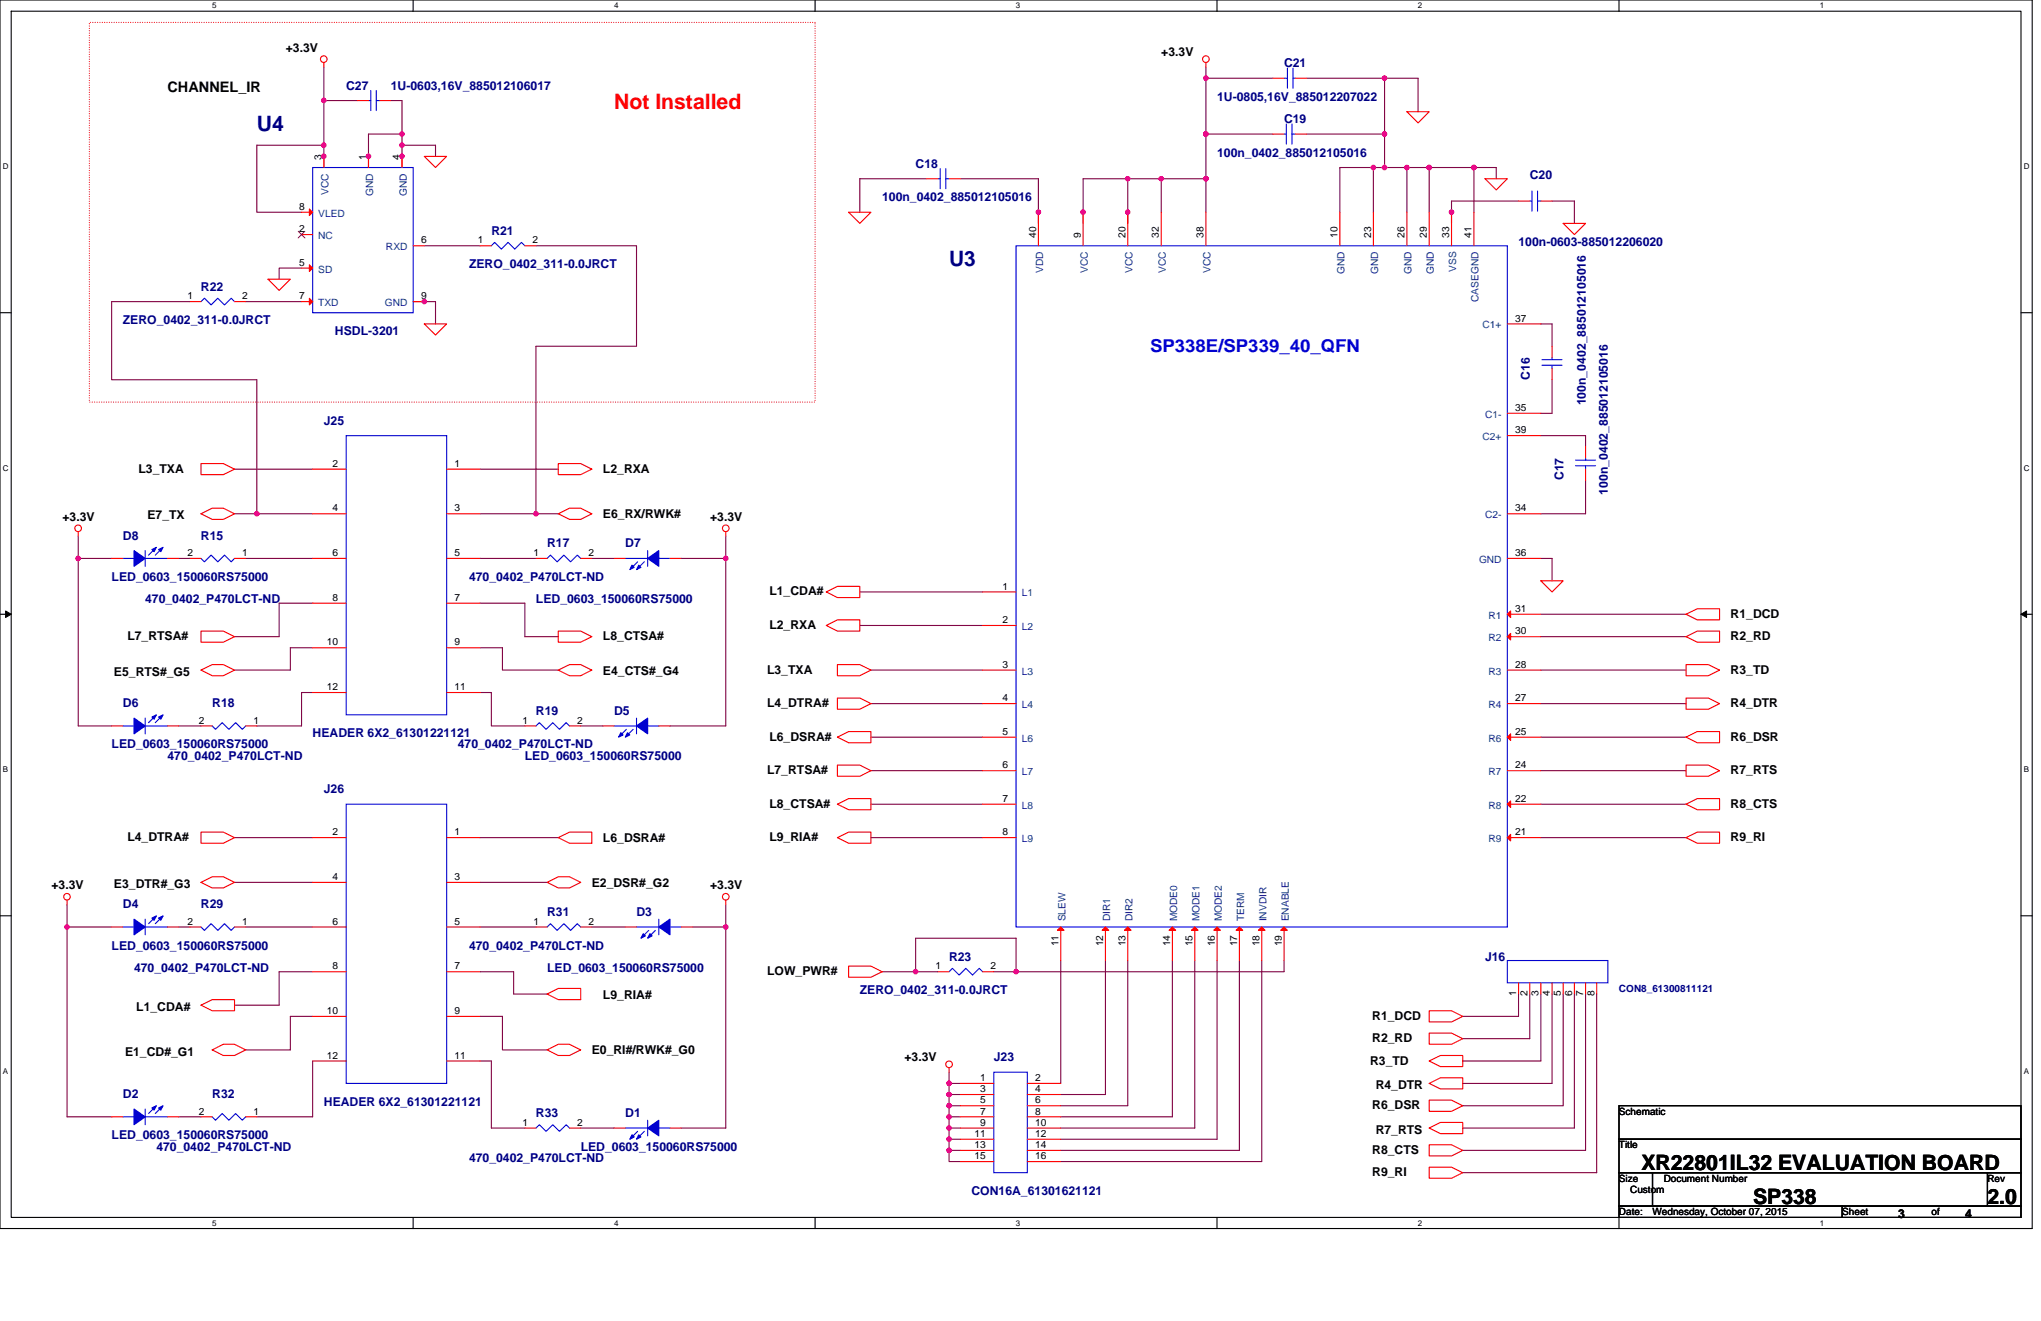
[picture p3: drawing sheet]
<svg xmlns="http://www.w3.org/2000/svg" width="432mm" height="279mm" viewBox="0 0 432 279" stroke-linecap="round" stroke-linejoin="round" font-family="sans-serif">
<path d="M0 0h429.9v259.8h-429.9zM2.4 2.4h425.2v255.1h-425.2z" fill="none" stroke="#000" stroke-width=".23"/>
<g fill="#fff">
<path d="M44.9 .3h.9v1.8h-.9z"/>
<path d="M44.9 257.7h.9v1.9h-.9z"/>
</g>
<path d="M87.4 0v2.4M87.4 257.5v2.4" fill="none" stroke="#000" stroke-width=".23"/>
<g fill="#fff">
<path d="M129.9 .3h.9v1.8h-.9z"/>
<path d="M129.9 257.7h.9v1.9h-.9z"/>
</g>
<path d="M172.4 0v2.4M172.4 257.5v2.4" fill="none" stroke="#000" stroke-width=".23"/>
<g fill="#fff">
<path d="M214.9 .3h1v1.8h-1z"/>
<path d="M214.9 257.7h1v1.9h-1z"/>
</g>
<path d="M257.5 0v2.4M257.5 257.5v2.4" fill="none" stroke="#000" stroke-width=".23"/>
<g fill="#fff">
<path d="M300 .3h.9v1.8h-.9z"/>
<path d="M300 257.7h.9v1.9h-.9z"/>
</g>
<path d="M342.5 0v2.4M342.5 257.5v2.4" fill="none" stroke="#000" stroke-width=".23"/>
<g fill="#fff">
<path d="M385 .3h1v1.8h-1z"/>
<path d="M385 257.7h1v1.9h-1z"/>
<path d="M.6 34.2h1.2v1.9h-1.2z"/>
<path d="M428.2 34.2h1.2v1.9h-1.2z"/>
<path d="M.6 98h1.2v1.9h-1.2z"/>
<path d="M428.2 98h1.2v1.9h-1.2z"/>
</g>
<path d="M0 66.1h2.4M427.6 66.1h2.3" fill="none" stroke="#000" stroke-width=".23"/>
<g fill="#fff">
<path d="M.6 161.8h1.1v1.9h-1.1z"/>
<path d="M428.2 161.8h1.1v1.9h-1.1z"/>
</g>
<path d="M0 129.9h2.4M427.6 129.9h2.3" fill="none" stroke="#000" stroke-width=".23"/>
<path d="M1.2 129.2l1.2 .7-1.2 .7zM427.6 129.9l1.2-.7v1.4z" fill="#000" stroke="#000" stroke-width=".21"/>
<g fill="#fff">
<path d="M.6 225.6h1.1v1.9h-1.1z"/>
<path d="M428.1 225.6h1.2v1.9h-1.2z"/>
</g>
<path d="M0 193.7h2.4M427.6 193.7h2.3M342.5 233.9h85.1v7.1h-85.1zM342.5 241h85.1v7h-85.1zM342.5 255.1h47.3v2.4h-47.3zM342.5 248h7.1v7.1h-7.1zM349.6 248h70.9v7.1h-70.9zM389.8 255.1h37.8v2.4h-37.8zM420.5 248h7.1v7.1h-7.1z" fill="none" stroke="#000" stroke-width=".23"/>
<path d="M18.9 4.7h153.5v80.3h-153.5z" fill="none" stroke="#f00" stroke-width=".23" stroke-dasharray="0 .5"/>
<g fill="none" stroke="#800040" stroke-width=".23">
<path d="M68.5 14.2v7.1M255.1 14.2v2.4M255.1 16.6v11.8M255.1 16.6h14.2M276.4 16.6h16.5M292.9 16.6h7.1v7M292.9 16.6v11.8M68.5 30.7h-14.2v14.2h9.5M68.5 30.7v4.7M75.6 21.3h-7.1v9.4M82.7 21.3h2.3v7.1M85 30.7v4.7"/>
<path d="M85 30.7h7.1v2.4M85 28.4v2.3M85 28.4h-7v7M196.1 37.8h-14.2v7.1M203.2 37.8h16.5v9.4M238.6 37.8h7.1M238.6 37.8h-9.4v9.4M238.6 37.8v9.4M245.7 37.8v7.1M245.7 37.8h9.4M255.1 37.8v7.1M255.1 28.4v9.4"/>
<path d="M255.1 28.4h14.2M276.4 28.4h16.5M290.6 35.4v9.5M290.6 35.4h-7.1v9.5M290.6 35.4h2.3M292.9 28.4v7M292.9 35.4h4.7M297.6 35.4v9.5M297.6 35.4h4.8M302.4 35.4v9.5M302.4 35.4h9.4M311.8 35.4v9.5"/>
<path d="M311.8 35.4h4.7v2.4M63.8 56.7h-4.7v2.4M89.8 52h11.8M113.4 52h21.3v21.2h-21.3v35.5M321.3 42.5h-14.2v4.7M328.4 42.5h4.7v4.7M40.2 63.8h-16.6v16.5h30.7v28.4M52 63.8h11.8M87.4 63.8h4.7v4.7M326 68.5h2.4v4.7M49.6 99.2h16.5M101.6 99.2h16.5"/>
<path d="M326 92.1h9.4v2.4M328.4 80.3v7.1h-2.4M16.6 113.4v4.7M16.6 118.1h7M16.6 118.1v35.4h7M37.8 118.1h2.4M49.6 108.7h4.7M52 118.1h14.1M54.3 108.7h11.8M101.6 118.1h11.8M101.6 108.7h11.8M113.4 108.7h4.7"/>
<path d="M125.2 118.1h4.7M144.1 118.1h9.4M153.5 118.1v35.4h-11.8M153.5 113.4v4.7M326 118.1h2.4v4.8M335.4 101.6v7.1h-9.4M66.1 127.6h-7v7.1h-9.5M66.1 137h-4.7v4.7h-11.8M101.6 137h4.7v4.7h11.8M101.6 127.6h9.4v7.1h7.1M181.9 125.2h26M181.9 132.3h26"/>
<path d="M326 134.7h30.7M326 129.9h30.7M37.8 153.5h4.7M66.1 146.5h-2.3v7h-9.5M101.6 146.5h2.3v7h7.1M122.9 153.5h4.7M184.3 155.9h23.6M184.3 148.8h23.6M184.3 141.7h23.6M326 148.8h30.7M326 141.7h30.7M326 155.9h30.7"/>
<path d="M49.6 177.2h16.5M101.6 177.2h16.5M184.3 163h23.6M184.3 177.2h23.6M184.3 170.1h23.6M326 177.2h30.7M326 163h30.7M326 170.1h30.7M14.2 191.3v4.8h9.4M14.2 196.1v40.1h9.4M37.8 196.1h2.4M49.6 186.6h16.5"/>
<path d="M52 196.1h14.1M101.6 186.6h14.2M101.6 196.1h11.8M125.2 196.1h7.1M146.5 196.1h7M153.5 196.1v42.5h-9.4M153.5 191.3v4.8M66.1 205.5h-7v7.1h-9.5M66.1 215h-4.7v7.1h-9.4M101.6 215h4.7v7.1h9.5M101.6 205.5h7.1v4.7h7.1M186.6 205.5h7.1"/>
<path d="M193.7 205.5v-7.1h21.3v7.1M193.7 205.5h4.7M210.2 205.5h4.8M224.4 203.2v26M233.9 203.2v28.3h-9.5M238.6 203.2v30.7h-14.2M248 203.2v33h-23.6M252.8 203.2v35.4h-28.4M257.5 203.2v37.8h-33.1M262.2 203.2v40.1h-37.8M266.9 203.2v42.5h-42.5M271.7 203.2v2.3h-56.7"/>
<path d="M321.3 210.2v4.8h-11.8M323.6 210.2v9.5h-14.1M326 210.2v14.2h-16.5M328.4 210.2v19h-18.9M330.7 210.2v23.7h-21.2M333.1 210.2v28.4h-23.6M335.4 210.2v33.1h-25.9M337.8 210.2v37.8h-28.3M37.8 236.2h4.7M66.1 224.4v11.8h-11.8M101.6 224.4h2.3v14.2h7.1M122.9 238.6h7"/>
<path d="M200.8 229.2v2.3h2.4M200.8 233.9h2.4M200.8 226.8v2.4M200.8 231.5v2.4M200.8 236.2v2.4M200.8 229.2h2.4M200.8 233.9v2.3h2.4M200.8 238.6h2.4M200.8 238.6v2.4h2.4M200.8 243.3v2.4h2.4M200.8 241v2.3h2.4"/>
</g>
<g fill="#f0f" stroke="#f0f" stroke-width=".23">
<circle cx="302.4" cy="35.4" r=".47"/>
<circle cx="311.8" cy="35.4" r=".47"/>
<circle cx="54.3" cy="108.7" r=".46"/>
<circle cx="255.1" cy="37.8" r=".46"/>
<circle cx="245.7" cy="37.8" r=".46"/>
<circle cx="238.6" cy="44.9" r=".46"/>
<circle cx="238.6" cy="37.8" r=".46"/>
<circle cx="229.1" cy="44.9" r=".47"/>
<circle cx="219.7" cy="44.9" r=".47"/>
<circle cx="307.1" cy="44.9" r=".47"/>
<circle cx="297.6" cy="35.4" r=".46"/>
<circle cx="153.5" cy="118.1" r=".47"/>
<circle cx="255.1" cy="16.5" r=".47"/>
<circle cx="290.6" cy="35.4" r=".47"/>
<circle cx="292.9" cy="16.5" r=".47"/>
<circle cx="255.1" cy="28.3" r=".47"/>
<circle cx="292.9" cy="35.4" r=".47"/>
<circle cx="292.9" cy="28.3" r=".47"/>
<circle cx="14.2" cy="196.1" r=".46"/>
<circle cx="113.4" cy="108.7" r=".46"/>
<circle cx="153.5" cy="196.1" r=".47"/>
<circle cx="214.9" cy="205.5" r=".46"/>
<circle cx="16.5" cy="118.1" r=".47"/>
<circle cx="85" cy="33.1" r=".46"/>
<circle cx="78" cy="33.1" r=".47"/>
<circle cx="68.5" cy="30.7" r=".47"/>
<circle cx="68.5" cy="33.1" r=".47"/>
<circle cx="85" cy="28.3" r=".46"/>
<circle cx="85" cy="30.7" r=".46"/>
<circle cx="68.5" cy="21.2" r=".47"/>
<circle cx="193.7" cy="205.5" r=".47"/>
<circle cx="200.8" cy="243.3" r=".47"/>
<circle cx="200.8" cy="229.1" r=".47"/>
<circle cx="200.8" cy="233.8" r=".47"/>
<circle cx="200.8" cy="231.5" r=".47"/>
<circle cx="200.8" cy="238.6" r=".46"/>
<circle cx="200.8" cy="236.2" r=".47"/>
<circle cx="200.8" cy="240.9" r=".47"/>
<circle cx="89.8" cy="63.8" r=".47"/>
</g>
<g fill="none" stroke="#f00" stroke-width=".23">
<path d="M68.5 13.2v1M255.1 13.2v1M269.3 16.6h2.4M274 16.6h2.4M68.5 33.1v2.3M75.6 21.3h2.4M78 33.1v2.3M80.3 21.3h2.4M85 33.1v2.3M89.8 33.1h4.7l-2.4 2.3zM196.1 37.8h2.3M200.8 37.8h2.4"/>
<path d="M269.3 28.4h2.4M274 28.4h2.4M297.6 23.6h4.8l-2.4 2.4zM314.2 37.8h4.7l-2.4 2.4zM56.7 59.1h4.7l-2.3 2.3zM63.8 56.7h2.3M63.8 49.6h2.3M63.8 44.9h2.3M87.4 52h2.4M101.6 52h2.3M111 52h2.4M179.5 44.9h4.8l-2.4 2.3z"/>
<path d="M219.7 44.9v7.1M229.2 44.9v7.1M238.6 44.9v7.1M245.7 44.9v7.1M255.1 44.9v7.1M283.5 44.9v7.1M290.6 44.9v7.1M297.6 44.9v7.1M302.4 44.9v7.1M307.1 44.9v7.1M311.8 44.9v7.1M321.3 42.5h2.3"/>
<path d="M326 42.5h2.4M330.7 47.2h4.7l-2.3 2.4zM40.2 63.8h2.3M49.6 63.8h2.4M63.8 63.8h2.3M87.4 63.8h2.4M89.8 68.5h4.7l-2.4 2.4zM318.9 68.5h7.1M328.4 73.2v2.4M328.4 78v2.3M42.5 98h4.7l2.4 1.2-2.4 1.2h-4.7zM66.1 99.2h7.1"/>
<path d="M94.5 99.2h7.1M118.1 98h4.8l2.3 1.2-2.3 1.2h-4.8zM318.9 92.1h7.1M318.9 87.4h7.1M335.4 94.5v2.4M335.4 99.2v2.4M16.6 112.5v.9M23.6 118.1h2.4M35.4 118.1h2.4M40.2 118.1h2.3M42.5 108.7l2.4-1.2h2.3l2.4 1.2-2.4 1.2h-2.3zM49.6 118.1h2.4"/>
<path d="M66.1 108.7h7.1M66.1 118.1h7.1M94.5 108.7h7.1M94.5 118.1h7.1M113.4 118.1h2.4M118.1 108.7l2.4-1.2h2.4l2.3 1.2-2.3 1.2h-2.4zM122.9 118.1h2.3M129.9 118.1h2.4M141.7 118.1h2.4M153.5 112.5v.9M318.9 118.1h7.1M318.9 108.7h7.1"/>
<path d="M42.5 133.5h4.7l2.4 1.2-2.4 1.1h-4.7zM66.1 127.6h7.1M66.1 137h7.1M94.5 127.6h7.1M94.5 137h7.1M118.1 133.5h4.8l2.3 1.2-2.3 1.1h-4.8zM174.8 132.3l2.4-1.2h4.7v2.4h-4.7zM174.8 125.2l2.4-1.2h4.7v2.4h-4.7zM207.9 132.3h7.1M207.9 125.2h7.1M318.9 129.9h7.1M318.9 134.7h7.1"/>
<path d="M326 122.9h4.7l-2.3 2.3zM356.7 129.9l2.4-1.1h4.7v2.3h-4.7zM356.7 134.7l2.4-1.2h4.7v2.3h-4.7zM23.6 153.5h2.4M35.4 153.5h2.4M42.5 141.7l2.4-1.1h2.3l2.4 1.1-2.4 1.2h-2.3zM42.5 153.5h2.4M52 153.5h2.3M66.1 146.5h7.1M94.5 146.5h7.1M111 153.5h2.4M118.1 141.7l2.4-1.1h2.4l2.3 1.1-2.3 1.2h-2.4z"/>
<path d="M120.5 153.5h2.4M127.6 153.5h2.3M139.4 153.5h2.3M177.2 147.6h4.7l2.4 1.2-2.4 1.2h-4.7zM177.2 140.6h4.7l2.4 1.1-2.4 1.2h-4.7zM177.2 155.9l2.3-1.2h4.8v2.4h-4.8zM207.9 148.8h7.1M207.9 141.7h7.1M207.9 155.9h7.1M318.9 148.8h7.1M318.9 141.7h7.1M318.9 155.9h7.1"/>
<path d="M356.7 147.6h4.7l2.4 1.2-2.4 1.2h-4.7zM356.7 140.6h4.7l2.4 1.1-2.4 1.2h-4.7zM356.7 155.9l2.4-1.2h4.7v2.4h-4.7zM42.5 176h4.7l2.4 1.2-2.4 1.2h-4.7zM66.1 177.2h7.1M94.5 177.2h7.1M118.1 177.2l2.4-1.2h4.7v2.4h-4.7zM177.2 161.8h4.7l2.4 1.2-2.4 1.2h-4.7zM177.2 170.1l2.3-1.2h4.8v2.4h-4.8zM177.2 177.2l2.3-1.2h4.8v2.4h-4.8zM207.9 177.2h7.1M207.9 170.1h7.1"/>
<path d="M207.9 163h7.1M318.9 163h7.1M318.9 170.1h7.1M318.9 177.2h7.1M356.7 161.8h4.7l2.4 1.2-2.4 1.2h-4.7zM356.7 177.2l2.4-1.2h4.7v2.4h-4.7zM356.7 170.1l2.4-1.2h4.7v2.4h-4.7zM14.2 190.4v.9M23.6 196.1h2.4M35.4 196.1h2.4M40.2 196.1h2.3M42.5 186.6l2.4-1.2h2.3l2.4 1.2-2.4 1.2h-2.3z"/>
<path d="M49.6 196.1h2.4M66.1 186.6h7.1M66.1 196.1h7.1M94.5 186.6h7.1M94.5 196.1h7.1M113.4 196.1h2.4M115.8 186.6l2.3-1.2h2.4l2.4 1.2-2.4 1.2h-2.4zM122.9 196.1h2.3M132.3 196.1h2.4M144.1 196.1h2.4M153.5 190.4v.9M224.4 196.1v7.1"/>
<path d="M233.9 196.1v7.1M238.6 196.1v7.1M248 196.1v7.1M252.8 196.1v7.1M257.5 196.1v7.1M262.2 196.1v7.1M266.9 196.1v7.1M271.7 196.1v7.1M42.5 212.6l2.4-1.2h4.7v2.4h-4.7zM66.1 205.5h7.1M66.1 215h7.1M94.5 205.5h7.1"/>
<path d="M94.5 215h7.1M115.8 210.2l2.3-1.1h4.8v2.3h-4.8zM179.5 204.3h4.8l2.3 1.2-2.3 1.2h-4.8zM198.4 205.5h2.4M207.9 205.5h2.3M302.4 213.8h4.7l2.4 1.2-2.4 1.2h-4.7zM302.4 218.5h4.7l2.4 1.2-2.4 1.2h-4.7zM321.3 207.9v2.3M323.6 207.9v2.3M326 207.9v2.3M328.4 207.9v2.3M330.7 207.9v2.3"/>
<path d="M333.1 207.9v2.3M335.4 207.9v2.3M337.8 207.9v2.3M23.6 236.2h2.4M35.4 236.2h2.4M42.5 236.2h2.4M44.9 222.1l2.3-1.2h2.4l2.4 1.2-2.4 1.1h-2.4zM52 236.2h2.3M66.1 224.4h7.1M94.5 224.4h7.1M111 238.6h2.4M115.8 222.1l2.3-1.2h2.4l2.4 1.2-2.4 1.1h-2.4z"/>
<path d="M120.5 238.6h2.4M129.9 238.6h2.4M141.7 238.6h2.4M200.8 225.8v1M203.2 229.2h7M203.2 231.5h7M203.2 233.9h7M203.2 236.2h7M203.2 238.6h7M217.3 229.2h7.1M217.3 231.5h7.1M217.3 233.9h7.1"/>
<path d="M217.3 236.2h7.1M217.3 238.6h7.1M302.4 229.2l2.3-1.2h4.8v2.3h-4.8zM302.4 238.6l2.3-1.2h4.8v2.4h-4.8zM302.4 224.4l2.3-1.2h4.8v2.4h-4.8zM302.4 232.7h4.7l2.4 1.2-2.4 1.2h-4.7zM203.2 241h7M203.2 243.3h7M203.2 245.7h7M217.3 241h7.1M217.3 243.3h7.1M217.3 245.7h7.1"/>
<path d="M302.4 242.1h4.7l2.4 1.2-2.4 1.2h-4.7zM302.4 246.9h4.7l2.4 1.1-2.4 1.2h-4.7z"/>
<circle cx="68.5" cy="12.5" r=".7"/>
<circle cx="255.1" cy="12.5" r=".7"/>
<circle cx="16.5" cy="111.7" r=".7"/>
<circle cx="153.5" cy="111.7" r=".7"/>
<circle cx="14.2" cy="189.7" r=".69"/>
<circle cx="153.5" cy="189.7" r=".7"/>
<circle cx="200.8" cy="225.1" r=".7"/>
</g>
<g fill="none" stroke="#00f" stroke-width=".23">
<path d="M78.4 19.1v4.3M79.6 19.1v4.3M271.7 16.6h.7M272.4 14.4v4.3M273.6 14.4v4.3M273.6 16.6h.4M66.1 35.4h21.3v30.7h-21.3zM78 21.3h.4M79.6 21.3h.7M198.4 37.8h.5M198.9 35.7v4.2M200.1 35.7v4.2"/>
<path d="M200.1 37.8h.7M271.7 28.4h.4M272.1 26.2v4.3M273.3 26.2v4.3M273.3 28.4h.7M103.9 52l.7-.7 1.5 1.4 1.4-1.4 1.4 1.4 1.4-1.4 .7 .7M215 52h103.9v144.1h-103.9zM323.6 42.5h.5M324.1 40.4v4.3M325.3 40.4v4.3M325.3 42.5h.7M42.5 63.8l.7-.7 1.5 1.4 1.4-1.4 1.4 1.4 1.4-1.4 .7 .7"/>
<path d="M326.2 77.3h4.3M326.2 76.1h4.3M328.4 75.6v.5M328.4 77.3v.7M73.2 92.1h21.3v59.1h-21.3zM333.3 98.5h4.3M333.3 97.3h4.3M335.4 96.9v.4M335.4 98.5v.7M26 118.1h2.4M30.7 116.5v3.3M30.7 118.1h4.7"/>
<path d="M32.9 116l-1.5 1.4M34.3 116l-1.4 1.4M42.5 118.1l.7 .7 1.5-1.4 1.4 1.4 1.4-1.4 1.4 1.4 .7-.7M115.8 118.1l.7-.7 1.4 1.4 1.4-1.4 1.4 1.4 1.4-1.4 .8 .7M132.3 118.1h4.7M134.9 118.8l-1.4 1.4M136.3 118.8l-1.4 1.4M137 116.5v3.3M139.4 118.1h2.3M26 153.5h2.4M30.7 151.9v3.3M30.7 153.5h4.7"/>
<path d="M32.9 151.4l-1.5 1.4M34.3 151.4l-1.4 1.4M44.9 153.5l.7 .8 1.4-1.5 1.4 1.5 1.4-1.5 1.5 1.5 .7-.8M113.4 153.5l.7-.7 1.4 1.5 1.4-1.5 1.5 1.5 1.4-1.5 .7 .7M129.9 153.5h4.8M132.5 154.3l-1.4 1.4M133.9 154.3l-1.4 1.4M134.7 151.9v3.3M137 153.5h2.4M73.2 170.1h21.3v59.1h-21.3zM26 196.1h2.4M30.7 194.4v3.3"/>
<path d="M30.7 196.1h4.7M32.9 194l-1.5 1.4M34.3 194l-1.4 1.4M42.5 196.1l.7 .7 1.5-1.4 1.4 1.4 1.4-1.4 1.4 1.4 .7-.7M115.8 196.1l.7-.7 1.4 1.4 1.4-1.4 1.4 1.4 1.4-1.4 .8 .7M134.7 196.1h4.7M137.2 196.8l-1.4 1.4M138.7 196.8l-1.5 1.4M139.4 194.4v3.3M141.7 196.1h2.4M200.8 205.5l.7-.7 1.4 1.4 1.4-1.4 1.5 1.4 1.4-1.4 .7 .7M318.9 203.2h21.3v4.7h-21.3z"/>
<path d="M26 236.2h2.4M30.7 234.6v3.3M30.7 236.2h4.7M32.9 234.1l-1.5 1.4M34.3 234.1l-1.4 1.4M44.9 236.2l.7 .7 1.4-1.4 1.4 1.4 1.4-1.4 1.5 1.4 .7-.7M113.4 238.6l.7-.7 1.4 1.4 1.4-1.4 1.5 1.4 1.4-1.4 .7 .7M132.3 238.6h4.7M134.9 239.3l-1.4 1.4M136.3 239.3l-1.4 1.4M137 236.9v3.3M139.4 238.6h2.3"/>
<path d="M210.2 226.8h7.1v21.2h-7.1z"/>
</g>
<g fill="#00f" stroke="#00f" stroke-width=".23">
<path d="M137 238.6l2.4-1.7v3.3z" fill-rule="evenodd"/>
<path d="M133.7 240l.5 .5-1 .5z" fill-rule="evenodd"/>
<path d="M135.1 240l.5 .5-.9 .5z" fill-rule="evenodd"/>
<path d="M28.4 151.9l2.3 1.6-2.3 1.7z" fill-rule="evenodd"/>
<path d="M33.5 151.7l1-.5-.5 .9z" fill-rule="evenodd"/>
<path d="M32.1 151.7l1-.5-.5 .9z" fill-rule="evenodd"/>
<path d="M137 118.1l2.4-1.6v3.3z" fill-rule="evenodd"/>
<path d="M133.7 119.5l.5 .5-1 .5z" fill-rule="evenodd"/>
<path d="M135.1 119.5l.5 .5-.9 .5z" fill-rule="evenodd"/>
<path d="M134.7 153.5l2.3-1.6v3.3z" fill-rule="evenodd"/>
<path d="M131.3 155l.5 .4-.9 .5z" fill-rule="evenodd"/>
<path d="M132.8 155l.4 .4-.9 .5z" fill-rule="evenodd"/>
<path d="M28.4 194.4l2.3 1.7-2.3 1.6z" fill-rule="evenodd"/>
<path d="M33.5 194.2l1-.5-.5 .9z" fill-rule="evenodd"/>
<path d="M32.1 194.2l1-.5-.5 .9z" fill-rule="evenodd"/>
<path d="M28.4 234.6l2.3 1.6-2.3 1.7z" fill-rule="evenodd"/>
<path d="M33.5 234.3l1-.4-.5 .9z" fill-rule="evenodd"/>
<path d="M32.1 234.3l1-.4-.5 .9z" fill-rule="evenodd"/>
<path d="M28.4 116.5l2.3 1.6-2.3 1.7z" fill-rule="evenodd"/>
<path d="M33.5 116.2l1-.4-.5 .9z" fill-rule="evenodd"/>
<path d="M32.1 116.2l1-.4-.5 .9z" fill-rule="evenodd"/>
<path d="M139.4 196.1l2.3-1.7v3.3z" fill-rule="evenodd"/>
<path d="M136.1 197.5l.4 .5-.9 .4z" fill-rule="evenodd"/>
<path d="M137.5 197.5l.5 .5-1 .4z" fill-rule="evenodd"/>
</g>
<g fill="#f00" stroke="#f00" stroke-width=".23">
<path d="M65.4 56l.7 .7-.7 .7z"/>
<path d="M65.4 63.1l.7 .7-.7 .7z"/>
<path d="M65.4 44.2l.7 .7-.7 .7z"/>
<path d="M318.9 129.9l.7-.7v1.4z"/>
<path d="M318.9 170.1l.7-.7v1.4z"/>
<path d="M318.9 177.2l.7-.7v1.4z"/>
<path d="M247.3 196.8l.7-.7 .7 .7z"/>
<path d="M252.1 196.8l.7-.7 .7 .7z"/>
<path d="M318.9 155.9l.7-.7v1.4z"/>
<path d="M318.9 134.7l.7-.7v1.4z"/>
<path d="M256.8 196.8l.7-.7 .7 .7z"/>
<path d="M261.5 196.8l.7-.7 .7 .7z"/>
<path d="M266.2 196.8l.7-.7 .7 .7z"/>
<path d="M271 196.8l.7-.7 .7 .7z"/>
<path d="M223.7 196.8l.7-.7 .7 .7z"/>
<path d="M233.2 196.8l.7-.7 .7 .7z"/>
<path d="M237.9 196.8l.7-.7 .7 .7z"/>
</g>
<path d="M63.1 48.9l1.4 1.4M64.5 48.9l-1.4 1.4" fill="none" stroke="#804000" stroke-width=".21"/>
<text font-size="4.5" fill="#f00" x="129.9" y="23.1">Not Installed</text>
<g font-size="4.5" fill="#000080">
<text x="54.3" y="27.8">U4</text>
<text x="200.8" y="56.2">U3</text>
</g>
<g font-size="4.5">
<text x="347.3" y="247.5">XR22801IL32 EVALUATION BOARD</text>
<text x="370.9" y="254.6">SP338</text>
<text x="420.5" y="254.6">2.0</text>
</g>
<text font-size="3.8" fill="#00f" x="243.3" y="74.4">SP338E/SP339_40_QFN</text>
<text font-size="3.1" x="35.4" y="19.4">CHANNEL_IR</text>
<g font-size="2.6">
<text x="60.5" y="10.9">+3.3V</text>
<text x="245.7" y="11.9">+3.3V</text>
<text x="29.3" y="99.9">L3_TXA</text>
<text x="127.6" y="99.9">L2_RXA</text>
<text x="13.2" y="110.1">+3.3V</text>
<text x="31.2" y="109.9">E7_TX</text>
<text x="127.6" y="109.6">E6_RX/RWK#</text>
<text x="150.2" y="110.1">+3.3V</text>
<text x="162.8" y="125.9">L1_CDA#</text>
<text x="366.1" y="130.7">R1_DCD</text>
<text x="26.9" y="135.4">L7_RTSA#</text>
<text x="127.6" y="135.4">L8_CTSA#</text>
<text x="162.8" y="133">L2_RXA</text>
<text x="366.1" y="135.4">R2_RD</text>
<text x="24.1" y="143">E5_RTS#_G5</text>
<text x="127.6" y="142.7">E4_CTS#_G4</text>
<text x="162.3" y="142.5">L3_TXA</text>
<text x="366.1" y="142.5">R3_TD</text>
<text x="162.3" y="149.6">L4_DTRA#</text>
<text x="366.1" y="149.6">R4_DTR</text>
<text x="162.8" y="156.7">L6_DSRA#</text>
<text x="366.1" y="156.7">R6_DSR</text>
<text x="162.3" y="163.7">L7_RTSA#</text>
<text x="366.1" y="163.7">R7_RTS</text>
<text x="162.8" y="170.8">L8_CTSA#</text>
<text x="366.1" y="170.8">R8_CTS</text>
<text x="26.9" y="177.9">L4_DTRA#</text>
<text x="127.6" y="178.1">L6_DSRA#</text>
<text x="162.8" y="177.9">L9_RIA#</text>
<text x="366.1" y="177.9">R9_RI</text>
<text x="10.9" y="188.1">+3.3V</text>
<text x="24.1" y="187.8">E3_DTR#_G3</text>
<text x="125.2" y="187.6">E2_DSR#_G2</text>
<text x="150.2" y="188.1">+3.3V</text>
<text x="162.3" y="206.2">LOW_PWR#</text>
<text x="28.8" y="213.8">L1_CDA#</text>
<text x="127.6" y="211.2">L9_RIA#</text>
<text x="290.3" y="215.7">R1_DCD</text>
<text x="290.3" y="220.4">R2_RD</text>
<text x="26.5" y="223.3">E1_CD#_G1</text>
<text x="125.2" y="223">E0_RI#/RWK#_G0</text>
<text x="191.3" y="224.5">+3.3V</text>
<text x="289.9" y="225.1">R3_TD</text>
<text x="291" y="230.4">R4_DTR</text>
<text x="290.3" y="234.6">R6_DSR</text>
<text x="291" y="239.8">R7_RTS</text>
<text x="290.3" y="244.1">R8_CTS</text>
<text x="290.3" y="248.8">R9_RI</text>
<text x="401.6" y="257.5">3</text>
<text x="415.8" y="257.5">4</text>
</g>
<g font-size="2.6" fill="#000080">
<text x="271.7" y="14.2">C21</text>
<text x="73.2" y="18.9">C27</text>
<text x="82.7" y="18.9">1U-0603,16V_885012106017</text>
<text x="257.5" y="21.3">1U-0805,16V_885012207022</text>
<text x="271.7" y="26">C19</text>
<text x="193.7" y="35.5">C18</text>
<text x="257.5" y="33.1">100n_0402_885012105016</text>
<text x="323.6" y="37.8">C20</text>
<text x="186.6" y="42.6">100n_0402_885012105016</text>
<text x="103.9" y="49.6">R21</text>
<text x="321.3" y="52">100n-0603-885012206020</text>
<text x="99.2" y="56.7">ZERO_0402_311-0.0JRCT</text>
<text x="42.5" y="61.4">R22</text>
<text x="26" y="68.5">ZERO_0402_311-0.0JRCT</text>
<text x="70.9" y="70.9">HSDL-3201</text>
<text x="323.7" y="80.3" transform="rotate(-90 323.7 80.3)">C16</text>
<text x="68.5" y="89.8">J25</text>
<text x="335.5" y="85.7" transform="rotate(-90 335.5 85.7)">100n_0402_885012105016</text>
<text x="330.8" y="101.6" transform="rotate(-90 330.8 101.6)">C17</text>
<text x="340.2" y="104.6" transform="rotate(-90 340.2 104.6)">100n_0402_885012105016</text>
<text x="26" y="114.1">D8</text>
<text x="42.5" y="114.1">R15</text>
<text x="115.8" y="115.8">R17</text>
<text x="132.3" y="115.8">D7</text>
<text x="23.6" y="122.9">LED_0603_150060RS75000</text>
<text x="99.2" y="122.9">470_0402_P470LCT-ND</text>
<text x="30.7" y="127.6">470_0402_P470LCT-ND</text>
<text x="113.4" y="127.6">LED_0603_150060RS75000</text>
<text x="26" y="149.6">D6</text>
<text x="44.9" y="149.6">R18</text>
<text x="66.1" y="155.9">HEADER 6X2_61301221121</text>
<text x="113.4" y="151.2">R19</text>
<text x="129.9" y="151.2">D5</text>
<text x="23.6" y="158.3">LED_0603_150060RS75000</text>
<text x="35.4" y="160.7">470_0402_P470LCT-ND</text>
<text x="96.9" y="158.3">470_0402_P470LCT-ND</text>
<text x="111" y="160.7">LED_0603_150060RS75000</text>
<text x="68.5" y="167.7">J26</text>
<text x="26" y="192.1">D4</text>
<text x="42.5" y="192.1">R29</text>
<text x="115.8" y="193.7">R31</text>
<text x="134.7" y="193.7">D3</text>
<text x="23.6" y="200.8">LED_0603_150060RS75000</text>
<text x="99.2" y="200.8">470_0402_P470LCT-ND</text>
<text x="200.8" y="203.2">R23</text>
<text x="314.2" y="203.2">J16</text>
<text x="28.4" y="205.5">470_0402_P470LCT-ND</text>
<text x="115.8" y="205.5">LED_0603_150060RS75000</text>
<text x="181.9" y="210.3">ZERO_0402_311-0.0JRCT</text>
<text x="210.2" y="224.5">J23</text>
<text x="26" y="232.2">D2</text>
<text x="44.9" y="232.2">R32</text>
<text x="68.5" y="233.9">HEADER 6X2_61301221121</text>
<text x="113.4" y="236.3">R33</text>
<text x="132.3" y="236.3">D1</text>
<text x="23.6" y="241">LED_0603_150060RS75000</text>
<text x="33.1" y="243.4">470_0402_P470LCT-ND</text>
<text x="99.2" y="245.7">470_0402_P470LCT-ND</text>
<text x="122.9" y="243.4">LED_0603_150060RS75000</text>
<text x="205.5" y="252.8">CON16A_61301621121</text>
</g>
<g font-size="2.1">
<text x="68" y="33.8" transform="rotate(-90 68 33.8)">3</text>
<text x="77.5" y="33.8" transform="rotate(-90 77.5 33.8)">1</text>
<text x="84.6" y="33.8" transform="rotate(-90 84.6 33.8)">4</text>
<text x="63.3" y="44.4">8</text>
<text x="63.3" y="49.1">2</text>
<text x="89.1" y="51.5">6</text>
<text x="101.1" y="51.5">1</text>
<text x="112.7" y="51.5">2</text>
<text x="219.2" y="50.3" transform="rotate(-90 219.2 50.3)">40</text>
<text x="228.7" y="50.3" transform="rotate(-90 228.7 50.3)">9</text>
<text x="238.1" y="50.3" transform="rotate(-90 238.1 50.3)">20</text>
<text x="245.2" y="50.3" transform="rotate(-90 245.2 50.3)">32</text>
<text x="254.6" y="50.3" transform="rotate(-90 254.6 50.3)">38</text>
<text x="283" y="50.3" transform="rotate(-90 283 50.3)">10</text>
<text x="290.1" y="50.3" transform="rotate(-90 290.1 50.3)">23</text>
<text x="297.2" y="50.3" transform="rotate(-90 297.2 50.3)">26</text>
<text x="301.9" y="50.3" transform="rotate(-90 301.9 50.3)">29</text>
<text x="306.6" y="50.3" transform="rotate(-90 306.6 50.3)">33</text>
<text x="311.3" y="50.3" transform="rotate(-90 311.3 50.3)">41</text>
<text x="63.3" y="56.2">5</text>
<text x="39.7" y="63.3">1</text>
<text x="51.3" y="63.3">2</text>
<text x="63.3" y="63.3">7</text>
<text x="89.1" y="63.3">9</text>
<text x="320.5" y="68">37</text>
<text x="320.5" y="86.9">35</text>
<text x="320.5" y="91.7">39</text>
<text x="70.4" y="98.7">2</text>
<text x="96.1" y="98.7">1</text>
<text x="70.4" y="108.2">4</text>
<text x="96.1" y="108.2">3</text>
<text x="320.5" y="108.2">34</text>
<text x="39.7" y="117.6">2</text>
<text x="51.3" y="117.6">1</text>
<text x="70.4" y="117.6">6</text>
<text x="96.1" y="117.6">5</text>
<text x="112.9" y="117.6">1</text>
<text x="124.5" y="117.6">2</text>
<text x="320.5" y="117.6">36</text>
<text x="212.1" y="124.7">1</text>
<text x="70.4" y="127.1">8</text>
<text x="96.1" y="127.1">7</text>
<text x="212.1" y="131.8">2</text>
<text x="320.5" y="129.4">31</text>
<text x="69.2" y="136.5">10</text>
<text x="96.1" y="136.5">9</text>
<text x="320.5" y="134.2">30</text>
<text x="212.1" y="141.2">3</text>
<text x="320.5" y="141.2">28</text>
<text x="69.2" y="146">12</text>
<text x="96.1" y="146">11</text>
<text x="212.1" y="148.3">4</text>
<text x="320.5" y="148.3">27</text>
<text x="42" y="153.1">2</text>
<text x="53.6" y="153.1">1</text>
<text x="110.5" y="153.1">1</text>
<text x="122.1" y="153.1">2</text>
<text x="212.1" y="155.4">5</text>
<text x="320.5" y="155.4">25</text>
<text x="212.1" y="162.5">6</text>
<text x="320.5" y="162.5">24</text>
<text x="212.1" y="169.6">7</text>
<text x="320.5" y="169.6">22</text>
<text x="70.4" y="176.7">2</text>
<text x="96.1" y="176.7">1</text>
<text x="212.1" y="176.7">8</text>
<text x="320.5" y="176.7">21</text>
<text x="70.4" y="186.1">4</text>
<text x="96.1" y="186.1">3</text>
<text x="39.7" y="195.6">2</text>
<text x="51.3" y="195.6">1</text>
<text x="70.4" y="195.6">6</text>
<text x="96.1" y="195.6">5</text>
<text x="112.9" y="195.6">1</text>
<text x="124.5" y="195.6">2</text>
<text x="223.9" y="200.1" transform="rotate(-90 223.9 200.1)">11</text>
<text x="233.4" y="200.1" transform="rotate(-90 233.4 200.1)">12</text>
<text x="238.1" y="200.1" transform="rotate(-90 238.1 200.1)">13</text>
<text x="247.5" y="200.1" transform="rotate(-90 247.5 200.1)">14</text>
<text x="252.3" y="200.1" transform="rotate(-90 252.3 200.1)">15</text>
<text x="257" y="200.1" transform="rotate(-90 257 200.1)">16</text>
<text x="261.7" y="200.1" transform="rotate(-90 261.7 200.1)">17</text>
<text x="266.4" y="200.1" transform="rotate(-90 266.4 200.1)">18</text>
<text x="271.2" y="200.1" transform="rotate(-90 271.2 200.1)">19</text>
<text x="70.4" y="205">8</text>
<text x="96.1" y="205">7</text>
<text x="197.9" y="205">1</text>
<text x="209.5" y="205">2</text>
<text x="69.2" y="214.5">10</text>
<text x="96.1" y="214.5">9</text>
<text x="320.8" y="210.7" transform="rotate(-90 320.8 210.7)">1</text>
<text x="323.2" y="210.7" transform="rotate(-90 323.2 210.7)">2</text>
<text x="325.5" y="210.7" transform="rotate(-90 325.5 210.7)">3</text>
<text x="327.9" y="210.7" transform="rotate(-90 327.9 210.7)">4</text>
<text x="330.2" y="210.7" transform="rotate(-90 330.2 210.7)">5</text>
<text x="332.6" y="210.7" transform="rotate(-90 332.6 210.7)">6</text>
<text x="335" y="210.7" transform="rotate(-90 335 210.7)">7</text>
<text x="337.3" y="210.7" transform="rotate(-90 337.3 210.7)">8</text>
<text x="69.2" y="223.9">12</text>
<text x="96.1" y="223.9">11</text>
<text x="207.4" y="228.7">1</text>
<text x="207.4" y="231">3</text>
<text x="207.4" y="233.4">5</text>
<text x="219" y="228.7">2</text>
<text x="219" y="231">4</text>
<text x="219" y="233.4">6</text>
<text x="42" y="235.7">2</text>
<text x="53.6" y="235.7">1</text>
<text x="110.5" y="238.1">1</text>
<text x="122.1" y="238.1">2</text>
<text x="207.4" y="235.7">7</text>
<text x="207.4" y="238.1">9</text>
<text x="219" y="235.7">8</text>
<text x="219" y="238.1">10</text>
<text x="342.5" y="235.8">Schematic</text>
<text x="206.2" y="240.5">11</text>
<text x="206.2" y="242.8">13</text>
<text x="206.2" y="245.2">15</text>
<text x="219" y="240.5">12</text>
<text x="219" y="242.8">14</text>
<text x="219" y="245.2">16</text>
<text x="342.5" y="242.9">Title</text>
<text x="342.5" y="249.9">Size</text>
<text x="352" y="249.9">Document Number</text>
<text x="420.5" y="249.9">Rev</text>
<text x="342.5" y="257">Date:</text>
<text x="344.9" y="252.3">Custom</text>
<text x="349.6" y="257">Wednesday, October 07, 2015</text>
<text x="389.8" y="257">Sheet</text>
<text x="408.7" y="257">of</text>
</g>
<g font-size="2.1" fill="#004080">
<text x="69.5" y="41.2" transform="rotate(-90 69.5 41.2)">VCC</text>
<text x="79" y="41.4" transform="rotate(-90 79 41.4)">GND</text>
<text x="86" y="41.4" transform="rotate(-90 86 41.4)">GND</text>
<text x="67.3" y="45.8">VLED</text>
<text x="67.3" y="50.6">NC</text>
<text x="81.7" y="52.9">RXD</text>
<text x="67.3" y="57.7">SD</text>
<text x="220.7" y="57.7" transform="rotate(-90 220.7 57.7)">VDD</text>
<text x="230.1" y="57.7" transform="rotate(-90 230.1 57.7)">VCC</text>
<text x="239.6" y="57.7" transform="rotate(-90 239.6 57.7)">VCC</text>
<text x="246.7" y="57.7" transform="rotate(-90 246.7 57.7)">VCC</text>
<text x="256.1" y="57.7" transform="rotate(-90 256.1 57.7)">VCC</text>
<text x="284.5" y="58" transform="rotate(-90 284.5 58)">GND</text>
<text x="291.5" y="58" transform="rotate(-90 291.5 58)">GND</text>
<text x="298.6" y="58" transform="rotate(-90 298.6 58)">GND</text>
<text x="303.4" y="58" transform="rotate(-90 303.4 58)">GND</text>
<text x="308.1" y="57.5" transform="rotate(-90 308.1 57.5)">VSS</text>
<text x="67.3" y="64.7">TXD</text>
<text x="81.4" y="64.7">GND</text>
<text x="312.8" y="63.9" transform="rotate(-90 312.8 63.9)">CASEGND</text>
<text x="313.7" y="69.5">C1+</text>
<text x="314.2" y="88.4">C1-</text>
<text x="313.7" y="93.1">C2+</text>
<text x="314.2" y="109.6">C2-</text>
<text x="312.9" y="119.1">GND</text>
<text x="216.2" y="126.2">L1</text>
<text x="314.9" y="130.9">R1</text>
<text x="216.2" y="133.2">L2</text>
<text x="314.9" y="135.6">R2</text>
<text x="216.2" y="142.7">L3</text>
<text x="314.9" y="142.7">R3</text>
<text x="216.2" y="149.8">L4</text>
<text x="314.9" y="149.8">R4</text>
<text x="216.2" y="156.9">L6</text>
<text x="314.9" y="156.9">R6</text>
<text x="216.2" y="164">L7</text>
<text x="314.9" y="164">R7</text>
<text x="216.2" y="171">L8</text>
<text x="314.9" y="171">R8</text>
<text x="216.2" y="178.1">L9</text>
<text x="314.9" y="178.1">R9</text>
<text x="225.4" y="194.9" transform="rotate(-90 225.4 194.9)">SLEW</text>
<text x="234.9" y="194.9" transform="rotate(-90 234.9 194.9)">DIR1</text>
<text x="239.6" y="194.9" transform="rotate(-90 239.6 194.9)">DIR2</text>
<text x="249" y="194.9" transform="rotate(-90 249 194.9)">MODE0</text>
<text x="253.8" y="194.9" transform="rotate(-90 253.8 194.9)">MODE1</text>
<text x="258.5" y="194.9" transform="rotate(-90 258.5 194.9)">MODE2</text>
<text x="263.2" y="194.9" transform="rotate(-90 263.2 194.9)">TERM</text>
<text x="267.9" y="194.9" transform="rotate(-90 267.9 194.9)">INVDIR</text>
<text x="272.6" y="194.9" transform="rotate(-90 272.6 194.9)">ENABLE</text>
</g>
<text font-size="2.1" fill="#000080" x="342.5" y="209.8">CON8_61300811121</text>
<g font-size="1.7">
<text x="44.9" y="1.8">5</text>
<text x="129.9" y="1.8">4</text>
<text x="214.9" y="1.8">3</text>
<text x="300" y="1.8">2</text>
<text x="385" y="1.8">1</text>
<text x=".6" y="35.8">D</text>
<text x="428.2" y="35.8">D</text>
<text x=".6" y="99.5">C</text>
<text x="428.2" y="99.5">C</text>
<text x=".6" y="163.3">B</text>
<text x="428.2" y="163.3">B</text>
<text x=".6" y="227.1">A</text>
<text x="428.2" y="227.1">A</text>
<text x="44.9" y="259.3">5</text>
<text x="129.9" y="259.3">4</text>
<text x="214.9" y="259.3">3</text>
<text x="300" y="259.3">2</text>
<text x="385" y="259.3">1</text>
</g>
</svg>
